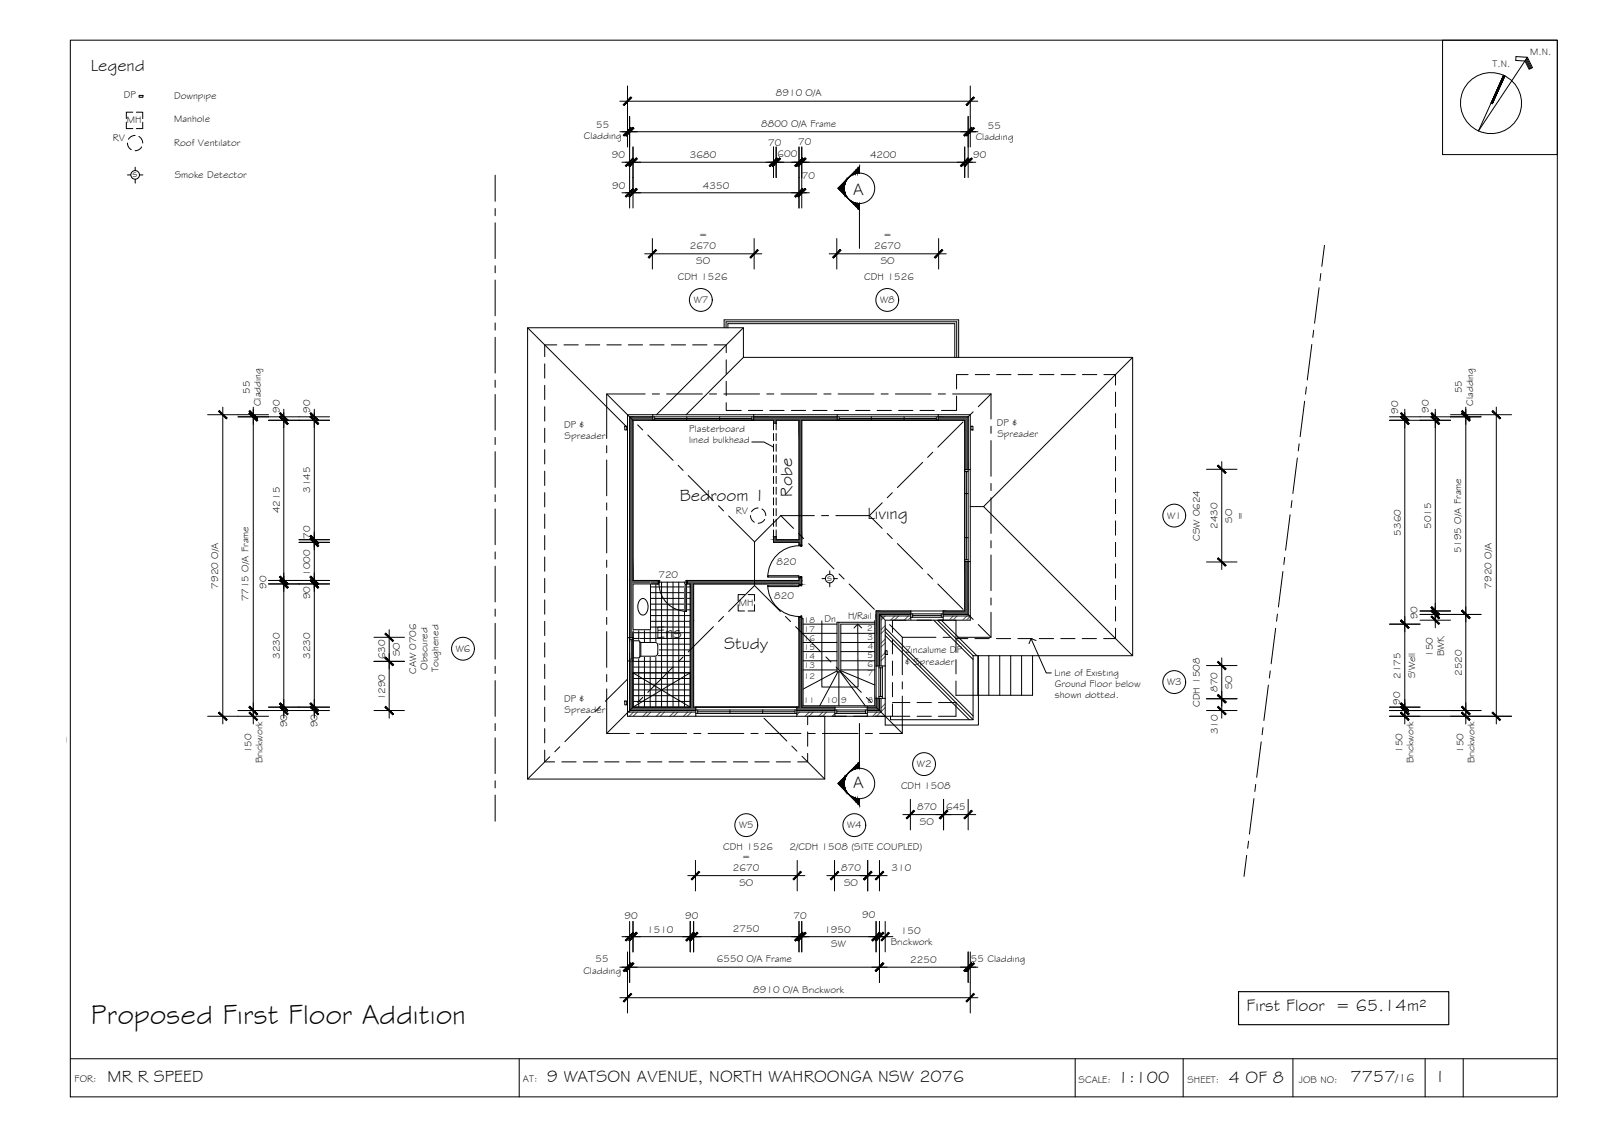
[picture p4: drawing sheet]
<svg xmlns="http://www.w3.org/2000/svg" width="420mm" height="297mm" viewBox="0 0 420 297" stroke-linecap="round" stroke-linejoin="round" font-family="sans-serif">
<!-- layer: HATCH -->
<g fill="#545454" stroke="#545454" stroke-width=".26">
<path d="M209.6 151.5l.7 .7v-.7zM209.6 151.5l.7 .7h-.7z"/>
<path d="M180.3 152.2l30 .9v-.9zM180.3 152.2l30 .9h-30z"/>
<path d="M209.6 153.1l.7 .1v-.1zM209.6 153.1l.7 .1h-.7z"/>
<path d="M181 153.1l.9 9.6v-9.6zM181 153.1l.9 9.6h-.9z"/>
<path d="M209.6 161.8l.7 23.6v-23.6zM209.6 161.8l.7 23.6h-.7z"/>
<path d="M209 185.4l10 .9v-.9zM209 185.4l10 .9h-10z"/>
<path d="M229.8 183.1l.9 2.3v-2.3zM229.8 183.1l.9 2.3h-.9z"/>
<path d="M227.5 185.4l3.2 .9v-.9zM227.5 185.4l3.2 .9h-3.2z"/>
<path d="M253 147.2l.9 13v-13zM253 147.2l.9 13h-.9z"/>
<path d="M247.4 160.2l6.5 .9v-.9zM247.4 160.2l6.5 .9h-6.5z"/>
<path d="M229.8 160.2l9.1 .9v-.9zM229.8 160.2l9.1 .9h-9.1z"/>
<path d="M229.8 161.1l.9 13.5v-13.5zM229.8 161.1l.9 13.5h-.9z"/>
<path d="M165.1 109.3l6.1 .9v-.9zM165.1 109.3l6.1 .9h-6.1z"/>
<path d="M165.1 110.2l.9 42v-42zM165.1 110.2l.9 42h-.9z"/>
<path d="M166 152.2l6.7 .9v-.9zM166 152.2l6.7 .9h-6.7z"/>
<path d="M165.1 152.2l.9 .9v-.9zM165.1 152.2l.9 .9h-.9z"/>
<path d="M165.1 153.1l.9 14.1v-14.1zM165.1 153.1l.9 14.1h-.9z"/>
<path d="M181 162.7l.9 22.7v-22.7zM181 162.7l.9 22.7h-.9z"/>
<path d="M165.1 173.3l.9 12.1v-12.1zM165.1 173.3l.9 12.1h-.9z"/>
<path d="M165.1 185.4l17.4 .9v-.9zM165.1 185.4l17.4 .9h-17.4z"/>
<path d="M246.1 109.3l7.8 .9v-.9zM246.1 109.3l7.8 .9h-7.8z"/>
<path d="M253 110.2l.9 12.9v-12.9zM253 110.2l.9 12.9h-.9z"/>
<path d="M197.7 109.3l21.9 .9v-.9zM197.7 109.3l21.9 .9h-21.9z"/>
<path d="M202.9 110.2l.7 .7v-.7zM202.9 110.2l.7 .7h-.7z"/>
<path d="M209.6 110.2l.7 31.3v-31.3zM209.6 110.2l.7 31.3h-.7z"/>
<path d="M202.9 140.7l.7 .8v-.8zM202.9 140.7l.7 .8h-.7z"/>
<path d="M203.6 141.5l6.7 .7v-.7zM203.6 141.5l6.7 .7h-4.4z"/>
<path d="M202.9 141.5l3 .7-2.3-.7zM202.9 141.5l3 .7h-3z"/>
<path d="M209.6 142.2l.7 .7v-.7zM209.6 142.2l.7 .7h-.7z"/>
</g>
<!-- layer: TILES -->
<g fill="none" stroke="#000" stroke-width=".26">
<path d="M166 153.9h15M166 155.4h15M166 156.9h15M166 158.4h15M166 159.9h15M167.5 153.1v32.3M169 153.1v32.3M170.5 153.1v32.3M172 152.6v32.8M173 152.6h7M173.5 152.6v32.8M175 152.6v32.8"/>
<path d="M176.5 152.6v32.8M178 152.6v32.8M179.5 152.6v32.8M166 161.4h15M166 162.9h15M166 164.4h15M166 165.9h15M166 167.4h15M166 168.9h15M166 170.4h15M166 171.9h15M166 173.4h15"/>
<path d="M166 174.9h15M166 176.4h15M166 177.9h15M166 179.4h15M166 180.9h15M166 182.4h15M166 183.9h15"/>
</g>
<!-- layer: EXISTING -->
<g fill="none" stroke="#000" stroke-width=".26">
<path d="M142.9 95.4v3.7M146 90.4h-3.1v3.1M147.9 90.4h3.8M153.6 90.4h3.7M159.2 90.4h3.7M164.8 90.4h3.7M170.4 90.4h3.8M176.1 90.4h3.7M181.7 90.4h3.7M187.3 90.4h3.2v2M189.9 85.9v-2h61.5v9.8M190.5 94.3v3.8"/>
<path d="M190.5 100v3.7M253.9 98.2h-3v3.8M255.8 98.2h3.7M261.4 98.2h3.8M267 98.2h3.8M272.7 98.2h3.7M278.3 98.2h3.7M283.9 98.2h3.8M289.5 98.2h3.1v2.7M142.9 101v3.8M142.9 106.6v3.8M142.9 112.3v3.7"/>
<path d="M142.9 117.9v3.7M190.5 105.6v2h3.9M196.3 107.6h3.7M201.9 107.6h3.8M207.5 107.6h3.8M213.2 107.6h3.7M218.8 107.6h3.7M224.4 107.6h3.8M230 107.6h3.8M235.7 107.6h3.7M241.3 107.6h3.7M250.9 103.8v3.8h-4"/>
<path d="M292.6 102.8v3.8M292.6 108.4v3.8M292.6 114.1v3.7M292.6 119.7v3.7M142.9 123.5v3.8M142.9 129.2v3.7M142.9 134.8v3.7M292.6 125.3v3.8M292.6 130.9v3.8M292.6 136.6v3.7M142.9 140.4v3.7M142.9 146v3.8"/>
<path d="M142.9 151.7v3.7M142.9 157.3v3.7M292.6 142.2v3.7M292.6 147.8v3.8M292.6 153.4v3.8M292.6 159.1v3.7M142.9 162.9v3.7M142.9 168.5v3.8M142.9 174.2v3.7M142.9 179.8v3.7M234.1 167.7v3.7M234.1 173.3v3.8"/>
<path d="M234.1 178.9v3.8M238.6 162.6h-4.5v3.2M240.5 162.6h3.8M246.1 162.6h4.6v4.8h3.1M250.7 167.4v3.6M250.7 172.9v3.8M255.7 167.4h3.7M256.5 171.9v10.4M259.3 171.9v10.4M261.3 167.4h3.8M262.2 171.9v10.4M265.1 171.9v10.4"/>
<path d="M267 167.4h3.7M267.9 171.9v10.4M270.8 171.9v10.4h-20.1v-3.8M272.6 167.4h3.7M278.2 167.4h3.7M283.8 167.4h3.8M292.6 164.7v2.7h-3.1M142.9 196.7v3h2.6M142.9 185.4v3.8M142.9 191v3.8M147.3 199.7h3.8M153 199.7h3.7"/>
<path d="M158.6 199.7h3.7M164.2 199.7h3.8M169.8 199.7h3.8M175.5 199.7h3.7M181.1 199.7h3.7M186.7 199.7h3.8M192.3 199.7h3.8M198 199.7h3.7M203.6 199.7h3.7M211.8 197.5v2.2h-2.6M211.8 191.9v3.7M216.4 187.8h-4.6v2.2"/>
<path d="M218.3 187.8h3.7M223.9 187.8h3.7M234.1 184.6v3.2h-4.6M234.1 187.8h4.5M234.1 184.2h4.5M240.5 187.8h3.8M240.5 184.2h3.8M246.1 184.2h4.6v3.6h-4.6"/>
</g>
<!-- layer: BORDER -->
<g fill="none" stroke="#000" stroke-width=".26">
<path d="M18.4 10.5h390v277.1h-390zM378.3 10.5h30.1v30h-30.1zM394.7 19.9l-3.3 7.3M400.1 15.7l1.1 2.3M400.3 15.5l1.2 2.4M400.4 15.3l1.3 2.5M400.6 15l1.3 2.7-.9 .5-1-2.2-2.5-.2 .1-1 3 .2-12.8 19.3 6.5-14.6M18.4 277.6h390M136.2 277.6v10M282 277.6v10M310.3 277.6v10M339.1 277.6v10"/>
<path d="M373.8 277.6v10M383.8 277.6v10"/>
<circle cx="391" cy="27" r="8"/>
</g>
<!-- layer: WINDOWS -->
<g fill="none" stroke="#000" stroke-width=".26">
<path d="M171.2 110.2h26.5zM171.2 108.7h26.5M171.2 109.3h26.5M171.7 109.3v.9M171.7 109.7h25.5M180.1 109.3v.9M188.8 109.3v.9M197.2 109.3v.9M219.6 110.2h26.5zM219.6 108.7h26.5M219.6 109.3h26.5M220.1 109.7h25.5"/>
<path d="M220.1 109.3v.9M228.5 109.3v.9M237.1 109.3v.9M245.6 109.3v.9M253 123.6h.9M253 123.1v24.1M253 129.4h.9M253.5 123.6v23.1M253.9 123.1v24.1M254.5 123.1v24.1M253 141h.9M253 146.7h.9"/>
<path d="M164.6 167.2v6.1M165.1 167.2v6.1M165.1 172.8h.9M165.1 167.7h.9M165.6 167.7v5.1M166 167.2v6.1M229.8 174.6v8.5M230.5 174.6v8.5M230.5 175.1h.9M231 175.1v7.5M231.4 174.6v8.5M232.2 174.6v8.5"/>
<path d="M238.9 160.2h8.5M238.9 162.6h8.5M238.9 160.9h8.5M238.9 161.8h8.5M239.4 160.9v.9M239.4 161.4h7.5M246.9 160.9v.9M182.5 185.4h26.5M182.5 187.8h26.5M182.5 186.1h26.5M182.5 187h26.5M183 186.6h25.5"/>
<path d="M183 186.1v.9M191.4 186.1v.9M200 186.1v.9M208.5 186.1v.9M219 185.4h8.5M219 187.8h8.5M219 186.1h8.5M219 187h8.5M219.5 186.1v.9M219.5 186.6h7.5M227 186.1v.9M230.5 182.6h.9"/>
<circle cx="183.8" cy="78.6" r="3"/>
<circle cx="232.7" cy="78.6" r="3"/>
<circle cx="308" cy="135.2" r="3"/>
<circle cx="121.4" cy="170.1" r="3"/>
<circle cx="308" cy="178.8" r="3"/>
<circle cx="195.7" cy="216.3" r="3"/>
<circle cx="224.1" cy="216.3" r="3"/>
<circle cx="242.4" cy="200.3" r="3"/>
</g>
<!-- layer: DIMENSION -->
<g fill="none" stroke="#000" stroke-width=".26">
<path d="M162.6 26.5h93.9M162.6 34.5h93.9M164.6 22.5v16M165.1 30.5v24M166 38.5v16M202.9 38.5v8M203.6 38.5v8M209.6 38.5v16M210.3 38.5v16M253 38.5v8M253.9 30.5v16M254.5 22.5v16"/>
<path d="M163.1 42.5h92.8M163.1 50.5h49.2M169.1 66.5h30.7M171.1 62.5v8M197.8 62.5v8M217.5 66.5h30.7M219.5 62.5v8M246.2 62.5v8M54.4 108.7h16M58.4 106.7v83.1M62.4 109.3h24M66.4 106.7v83.1"/>
<path d="M70.4 110.2h16M74.4 107.3v81M82.4 107.3v81M364.4 109.3h24M364.4 110.2h16M368.4 107.3v82.5M376.4 107.3v57.3M380.4 108.7h16M384.4 106.7v83.1M392.4 106.7v83.1M316.4 123h8M320.4 121v28.3"/>
<path d="M70.4 153.1h16M70.4 152.2h16M78.4 142.2h8M78.4 141.5h8M316.4 147.3h8M98.1 167.1h8M98.1 173.4h8M102.1 165.1v10.3M102.1 171.4v16.9M316.4 174.5h8M320.4 172.5v15.8M364.4 163.6h8"/>
<path d="M372.4 161.1h16M372.4 162.6h8M372.4 160.2h8M54.4 187.8h16M62.4 186.3h24M70.4 185.4h16M98.1 186.3h8M316.4 186.3h8M316.4 183.2h8M364.4 187.8h32M364.4 186.3h24M364.4 185.4h8"/>
<path d="M236.8 213.6h12.7M238.8 209.6v8M245.5 213.6h10.4M247.5 209.6v8M253.9 209.6v8M180.4 229.6h30.7M182.4 225.6v8M209.1 225.6v8M216.9 229.6h15.8M218.9 225.6v8M227.6 225.6v8M230.7 225.6v8"/>
<path d="M162.6 253.6h93.9M163.1 245.6h71.1M164.6 249.6v16M165.1 241.6v16M166 241.6v8M181 241.6v8M181.9 241.6v8M209.6 241.6v8M210.3 241.6v8M229.8 241.6v8M230.7 241.6v16M232.2 241.6v8"/>
<path d="M253.9 249.6v8M254.5 249.6v16M162.6 261.6h93.9"/>
</g>
<!-- layer: 0 -->
<g fill="#000" stroke="#000" stroke-width=".26">
<path d="M163.5 35.4l.2 .2 1.8-2.2zM165.5 33.4l.2 .2-2 2z"/>
<path d="M165.5 25.4l-1.8 2.2 2-2zM163.5 27.4l2-2-1.8 2.2z"/>
<path d="M166 33.4l-1.8 2.2 2-2zM164 35.4l2-2-1.8 2.2z"/>
<path d="M166 33.4l-1.8 2.2 2-2zM164 35.4l2-2-1.8 2.2z"/>
<path d="M252.8 35.4l.2 .2 1.8-2.2zM254.8 33.4l.2 .2-2 2z"/>
<path d="M252.8 35.4l.2 .2 1.8-2.2zM254.8 33.4l.2 .2-2 2z"/>
<path d="M253.4 27.4l.2 .2 1.8-2.2zM255.4 25.4l.2 .2-2 2z"/>
<path d="M255.4 33.4l-1.8 2.2 2-2zM253.4 35.4l2-2-1.8 2.2z"/>
<path d="M164 43.4l.2 .2 1.8-2.2zM166 41.4l.2 .2-2 2z"/>
<path d="M164 51.4l.2 .2 1.8-2.2zM166 49.4l.2 .2-2 2z"/>
<path d="M166.9 41.4l-1.8 2.2 2-2zM164.9 43.4l2-2-1.8 2.2z"/>
<path d="M166.9 49.4l-1.8 2.2 2-2zM166.9 49.4l-1.8 2.2-.2-.2z"/>
<path d="M166.9 41.4l-1.8 2.2 2-2zM164.9 43.4l2-2-1.8 2.2z"/>
<path d="M166.9 49.4l-1.8 2.2 2-2zM166.9 49.4l-1.8 2.2-.2-.2z"/>
<path d="M201.8 43.4l.2 .2 1.8-2.2zM203.8 41.4l.2 .2-2 2z"/>
<path d="M201.8 43.4l.2 .2 1.8-2.2zM203.8 41.4l.2 .2-2 2z"/>
<path d="M204.5 41.4l-1.8 2.2 2-2zM204.5 41.4l-1.8 2.2-.2-.2z"/>
<path d="M204.5 41.4l-1.8 2.2 2-2zM204.5 41.4l-1.8 2.2-.2-.2z"/>
<path d="M208.5 43.4l.2 .2 1.8-2.2zM210.5 41.4l.2 .2-2 2z"/>
<path d="M208.5 51.4l.2 .2 1.8-2.2zM210.5 49.4l.2 .2-2 2z"/>
<path d="M208.5 51.4l.2 .2 1.8-2.2zM210.5 49.4l.2 .2-2 2z"/>
<path d="M208.5 43.4l.2 .2 1.8-2.2zM210.5 41.4l.2 .2-2 2z"/>
<path d="M211.2 41.4l-1.8 2.2 2-2zM209.2 43.4l2-2-1.8 2.2z"/>
<path d="M211.2 41.4l-1.8 2.2 2-2zM209.2 43.4l2-2-1.8 2.2z"/>
<path d="M211.2 49.4l-1.8 2.2 2-2zM209.2 51.4l2-2-1.8 2.2z"/>
<path d="M251.9 43.4l.2 .2 1.8-2.2zM253.9 41.4l.2 .2-2 2z"/>
<path d="M251.9 43.4l.2 .2 1.8-2.2zM253.9 41.4l.2 .2-2 2z"/>
<path d="M254.8 41.4l-1.8 2.2 2-2zM252.8 43.4l2-2-1.8 2.2z"/>
<path d="M172 65.4l-1.8 2.2 2-1.9zM172 65.4l-1.8 2.2-.2-.2z"/>
<path d="M196.7 67.4l.2 .2 1.8-2.2zM198.7 65.4l.2 .3-2 1.9z"/>
<path d="M220.4 65.4l-1.8 2.2 2-1.9zM220.4 65.4l-1.8 2.2-.2-.2z"/>
<path d="M245.1 67.4l.2 .2 1.8-2.2zM247.1 65.4l.2 .3-2 1.9z"/>
<path d="M57.3 107.8l2 2 .2-.2zM57.3 107.8l.2-.2 2 2z"/>
<path d="M65.3 107.8l2.2 1.8-2-2zM65.3 107.8l2.2 1.8-.2 .2z"/>
<path d="M65.3 108.4l2 2 .2-.2zM65.3 108.4l.2-.2 2 2z"/>
<path d="M65.3 108.4l2 2 .2-.2zM65.3 108.4l.2-.2 2 2z"/>
<path d="M73.3 108.4l2.3 1.8-2.1-2zM73.3 108.4l2.3 1.8-.3 .2z"/>
<path d="M73.3 109.3l2 2 .3-.2zM73.3 109.3l.2-.2 2.1 2z"/>
<path d="M73.3 109.3l2 2 .3-.2zM73.3 109.3l.2-.2 2.1 2z"/>
<path d="M81.5 108.2l-.2 .2 2.3 1.8zM81.3 108.4l2.3 1.8-.3 .2z"/>
<path d="M81.3 109.3l2 2 .3-.2zM81.5 109.1l2.1 2-2.3-1.8z"/>
<path d="M81.3 109.3l2 2 .3-.2zM81.5 109.1l2.1 2-2.3-1.8z"/>
<path d="M367.3 108.4l2.2 1.8-2-2zM367.3 108.4l2.2 1.8-.2 .2z"/>
<path d="M367.3 109.3l2 2 .2-.2zM367.3 109.3l.2-.2 2 2z"/>
<path d="M367.3 109.3l2 2 .2-.2zM367.3 109.3l.2-.2 2 2z"/>
<path d="M375.5 108.2l-.2 .2 2.2 1.8zM375.3 108.4l2.2 1.8-.2 .2z"/>
<path d="M375.3 109.3l2 2 .2-.2zM375.3 109.3l.2-.2 2 2z"/>
<path d="M375.3 109.3l2 2 .2-.2zM375.3 109.3l.2-.2 2 2z"/>
<path d="M383.5 107.6l-.2 .2 2.2 1.8zM383.3 107.8l2.2 1.8-.2 .2z"/>
<path d="M383.3 108.4l2 2 .2-.2zM383.5 108.2l2 2-2.2-1.8z"/>
<path d="M383.3 108.4l2 2 .2-.2zM383.5 108.2l2 2-2.2-1.8z"/>
<path d="M391.3 107.8l2 2 .2-.2zM391.5 107.6l2 2-2.2-1.8z"/>
<path d="M319.3 122.1l2 2 .2-.2zM319.5 121.9l2 2-2.2-1.8z"/>
<path d="M73.5 151.1l-.2 .2 2.3 1.8zM73.3 151.3l2.3 1.8-.3 .2z"/>
<path d="M73.5 151.1l-.2 .2 2.3 1.8zM73.3 151.3l2.3 1.8-.3 .2z"/>
<path d="M73.3 152.2l2 2 .3-.2zM73.3 152.2l.2-.2 2.1 2z"/>
<path d="M73.3 152.2l2 2 .3-.2zM73.3 152.2l.2-.2 2.1 2z"/>
<path d="M81.5 151.1l-.2 .2 2.3 1.8zM81.3 151.3l2.3 1.8-.3 .2z"/>
<path d="M81.5 151.1l-.2 .2 2.3 1.8zM81.3 151.3l2.3 1.8-.3 .2z"/>
<path d="M81.5 140.4l-.2 .2 2.3 1.8zM81.3 140.6l2.3 1.8-.3 .2z"/>
<path d="M81.5 140.4l-.2 .2 2.3 1.8zM81.3 140.6l2.3 1.8-.3 .2z"/>
<path d="M81.3 152.2l2 2 .3-.2zM81.5 152l2.1 2-2.3-1.8z"/>
<path d="M81.3 152.2l2 2 .3-.2zM81.5 152l2.1 2-2.3-1.8z"/>
<path d="M81.3 141.3l2 2 .3-.2zM81.5 141.1l2.1 2-2.3-1.8z"/>
<path d="M81.3 141.3l2 2 .3-.2zM81.5 141.1l2.1 2-2.3-1.8z"/>
<path d="M319.5 146.2l-.2 .2 2.2 1.8zM319.3 146.4l2.2 1.8-.2 .2z"/>
<path d="M375.5 160l-.2 .2 2.2 1.8zM375.3 160.2l2.2 1.8-.2 .2z"/>
<path d="M375.5 159.1l-.2 .2 2.2 1.8zM375.3 159.3l2.2 1.8-.2 .2z"/>
<path d="M375.5 159.1l-.2 .2 2.2 1.8zM375.3 159.3l2.2 1.8-.2 .2z"/>
<path d="M383.5 160l-.2 .2 2.2 1.8zM383.3 160.2l2.2 1.8-.2 .2z"/>
<path d="M101.2 166l-.2 .2 2.2 1.8zM101 166.2l2.2 1.8-.2 .2z"/>
<path d="M101 172.5l2 2 .2-.2zM101 172.5l.2-.2 2 2z"/>
<path d="M101 172.5l2 2 .2-.2zM101 172.5l.2-.2 2 2z"/>
<path d="M319.3 173.6l2 2 .2-.2zM319.3 173.6l.2-.2 2 2z"/>
<path d="M367.5 162.5l-.2 .2 2.2 1.8zM367.3 162.7l2.2 1.8-.2 .2z"/>
<path d="M367.3 162.7l2 2 .2-.2zM367.3 162.7l.2-.2 2 2z"/>
<path d="M375.3 161.7l2 2 .2-.2zM375.3 161.7l.2-.2 2 2z"/>
<path d="M375.3 160.2l2 2 .2-.2zM375.3 160.2l.2-.2 2 2z"/>
<path d="M383.3 160.2l2 2 .2-.2zM383.3 160.2l.2-.2 2 2z"/>
<path d="M57.5 186.7l-.2 .2 2.2 1.8zM57.3 186.9l2.2 1.8-.2 .2z"/>
<path d="M65.3 185.4l2.2 1.8-2-2zM65.3 185.4l2.2 1.8-.2 .2z"/>
<path d="M65.3 185.4l2.2 1.8-2-2zM65.3 185.4l2.2 1.8-.2 .2z"/>
<path d="M65.3 186.9l2 2 .2-.2zM65.3 186.9l.2-.2 2 2z"/>
<path d="M73.3 184.5l2.3 1.8-2.1-2zM73.3 184.5l2.3 1.8-.3 .2z"/>
<path d="M73.3 184.5l2.3 1.8-2.1-2zM73.3 184.5l2.3 1.8-.3 .2z"/>
<path d="M73.3 185.4l2 2 .3-.2zM73.3 185.4l.2-.2 2.1 2z"/>
<path d="M81.5 184.3l-.2 .2 2.3 1.8zM81.3 184.5l2.3 1.8-.3 .2z"/>
<path d="M81.5 184.3l-.2 .2 2.3 1.8zM81.3 184.5l2.3 1.8-.3 .2z"/>
<path d="M81.3 185.4l2 2 .3-.2zM81.5 185.2l2.1 2-2.3-1.8z"/>
<path d="M101.2 185.2l-.2 .2 2.2 1.8zM101 185.4l2.2 1.8-.2 .2z"/>
<path d="M319.5 182.1l-.2 .2 2.2 1.8zM319.3 182.3l2.2 1.8-.2 .2z"/>
<path d="M319.5 185.2l-.2 .2 2.2 1.8zM319.3 185.4l2.2 1.8-.2 .2z"/>
<path d="M319.3 182.3l2 2 .2-.2zM319.3 182.3l.2-.2 2 2z"/>
<path d="M367.3 184.5l2.2 1.8-2-2zM367.3 184.5l2.2 1.8-.2 .2z"/>
<path d="M367.3 184.5l2.2 1.8-2-2zM367.3 184.5l2.2 1.8-.2 .2z"/>
<path d="M367.5 185.2l-.2 .2 2.2 1.8zM367.3 185.4l2.2 1.8-.2 .2z"/>
<path d="M367.3 185.4l2 2 .2-.2zM367.3 185.4l.2-.2 2 2z"/>
<path d="M367.3 186.9l2 2 .2-.2zM367.3 186.9l.2-.2 2 2z"/>
<path d="M383.5 185.2l-.2 .2 2.2 1.8zM383.3 185.4l2.2 1.8-.2 .2z"/>
<path d="M383.5 185.2l-.2 .2 2.2 1.8zM383.3 185.4l2.2 1.8-.2 .2z"/>
<path d="M383.3 186.9l2 2 .2-.2zM383.5 186.7l2 2-2.2-1.8z"/>
<path d="M391.5 186.7l-.2 .2 2.2 1.8zM391.3 186.9l2.2 1.8-.2 .2z"/>
<path d="M239.7 212.4l-1.8 2.3 2-2zM239.7 212.4l-1.8 2.3-.2-.2z"/>
<path d="M248.4 212.4l-2 2.1 .2 .2zM248.4 212.4l.2 .3-2 2z"/>
<path d="M248.4 212.4l-2 2.1 .2 .2zM248.4 212.4l.2 .3-2 2z"/>
<path d="M254.8 212.4l-1.8 2.3 2-2zM254.8 212.4l-1.8 2.3-.2-.2z"/>
<path d="M183.3 228.4l-1.8 2.3 2-2zM183.3 228.4l-1.8 2.3-.2-.2z"/>
<path d="M210 228.4l-2 2.1 .2 .2zM210 228.4l.2 .3-2 2z"/>
<path d="M219.8 228.4l-1.8 2.3 2-2zM219.8 228.4l-1.8 2.3-.2-.2z"/>
<path d="M228.5 228.4l-2 2.1 .2 .2zM228.5 228.4l.2 .3-2 2z"/>
<path d="M228.5 228.4l-1.8 2.3 2-2zM228.5 228.4l-1.8 2.3-.2-.2z"/>
<path d="M229.6 230.5l.2 .2 1.8-2.3zM231.6 228.4l.2 .3-2 2z"/>
<path d="M163.5 254.5l.2 .2 1.8-2.3zM165.5 252.4l.2 .3-2 2z"/>
<path d="M164 246.5l.2 .2 1.8-2.3zM166 244.4l.2 .3-2 2z"/>
<path d="M166 252.4l-1.8 2.3 2-2zM166 252.4l-1.8 2.3-.2-.2z"/>
<path d="M166 252.4l-1.8 2.3 2-2zM166 252.4l-1.8 2.3-.2-.2z"/>
<path d="M166.9 244.4l-1.8 2.3 2-2zM166.9 244.4l-1.8 2.3-.2-.2z"/>
<path d="M166.9 244.4l-1.8 2.3 2-2zM166.9 244.4l-1.8 2.3-.2-.2z"/>
<path d="M181.9 244.4l-2 2.1 .2 .2zM181.9 244.4l.2 .3-2 2z"/>
<path d="M181.9 244.4l-2 2.1 .2 .2zM181.9 244.4l.2 .3-2 2z"/>
<path d="M182.8 244.4l-1.8 2.3 2-2zM182.8 244.4l-1.8 2.3-.2-.2z"/>
<path d="M182.8 244.4l-1.8 2.3 2-2zM182.8 244.4l-1.8 2.3-.2-.2z"/>
<path d="M208.5 246.5l.2 .2 1.8-2.3zM210.5 244.4l.2 .3-2 2z"/>
<path d="M208.5 246.5l.2 .2 1.8-2.3zM210.5 244.4l.2 .3-2 2z"/>
<path d="M211.2 244.4l-1.8 2.3 2-2zM211.2 244.4l-1.8 2.3-.2-.2z"/>
<path d="M211.2 244.4l-1.8 2.3 2-2zM211.2 244.4l-1.8 2.3-.2-.2z"/>
<path d="M230.7 244.4l-2 2.1 .2 .2zM230.7 244.4l.2 .3-2 2z"/>
<path d="M230.7 244.4l-2 2.1 .2 .2zM230.7 244.4l.2 .3-2 2z"/>
<path d="M229.6 246.5l.2 .2 1.8-2.3zM231.6 244.4l.2 .3-2 2z"/>
<path d="M231.6 252.4l-2 2.1 .2 .2zM231.6 252.4l.2 .3-2 2z"/>
<path d="M231.6 244.4l-1.8 2.3 2-2zM231.6 244.4l-1.8 2.3-.2-.2z"/>
<path d="M231.6 252.4l-1.8 2.3 2-2zM231.6 252.4l-1.8 2.3-.2-.2z"/>
<path d="M233.1 244.4l-1.8 2.3 2-2zM233.1 244.4l-1.8 2.3-.2-.2z"/>
<path d="M252.8 254.5l.2 .2 1.8-2.3zM254.8 252.4l.2 .3-2 2z"/>
<path d="M252.8 254.5l.2 .2 1.8-2.3zM254.8 252.4l.2 .3-2 2z"/>
<path d="M255.4 252.4l-1.8 2.3 2-2zM255.4 252.4l-1.8 2.3-.2-.2z"/>
<path d="M165.5 260.4l-1.8 2.3 2-2zM163.5 262.5l2-2.1-1.8 2.3z"/>
<path d="M253.4 262.5l.2 .2 1.8-2.3zM255.4 260.4l.2 .3-2 2z"/>
</g>
<!-- layer: SERVICES -->
<g fill="none" stroke="#000" stroke-width=".26">
<path d="M33.1 32v1.7h1.7M33.4 37.5l.2 .8 .8 .9M34.8 29.4h-1.7v1.7M35.4 35.5l-1.1 .4-.6 .6M35.8 29.4h1.6v1.7M36.4 35.8l.9 .9 .1 .8M36.5 25h1v.5h-1zM37.2 38.5l-.6 .6-1.2 .4M37.4 32v1.7h-1.6M33.4 45.9h.9M35.5 43.8v.9M35.5 47v1"/>
<path d="M36.6 45.9h.9M163.9 111.7h.5v1h-.5zM254.7 111.7h.5v1h-.5zM196.8 135.2l.4 1.1 .6 .6M198.8 133.2l-1.1 .4-.6 .6M199.8 133.4l.7 .6 .3 1.2M200.6 136.2l-.6 .6-1.2 .4M193.6 158.5v1.7h1.7M195.3 155.9h-1.7v1.7M196.2 155.9h1.7v1.7M197.9 158.5v1.7h-1.7M215.6 151.7h.9"/>
<path d="M217.6 149.7v.9M217.6 152.8v1.1M218.7 151.7h.9M232.2 170.6h.5v1h-.5zM163.9 183.8h.5v1h-.5z"/>
<circle cx="35.5" cy="45.9" r="1.13"/>
<circle cx="217.6" cy="151.7" r="1.13"/>
</g>
<!-- layer: 0 -->
<path d="M215.5 162.8v17.3h9.6l-.1-16.5M226 164.6l-1-1-1 1M270.4 167.4l4 9h1.3M271.7 167.9l-1.3-.5-.5 1.3" fill="none" stroke="#000" stroke-width=".26"/>
<!-- layer: INSULCLAD -->
<g fill="none" stroke="#000" stroke-width=".26">
<path d="M171.2 108.7h-6.6v59.5M197.7 108.7h21.9M246.1 108.7h8.4v14.4M254.5 147.2v15.4h-8.3M164.6 173.3v14.5h17.9M237.7 162.6h-5.5v12M238.9 161.5h-7.8v13.1M247.4 161.5h7.1M164.6 186.7h17.9M209 187.8h10M209 186.7h10M231.1 183.1v3.6h-3.6"/>
<path d="M232.2 183.1v4.7h-4.7"/>
</g>
<!-- layer: HATCH -->
<g fill="none" stroke="#545454" stroke-width=".26">
<path d="M231.1 161.5v.1M232.1 161.5l-1 1.1M232.2 164l-1.1 1.1M232.2 167.5l-1.1 1.1M232.2 171.1l-1.1 1.1M232.2 165l-1.1 1.1M232.2 168.5l-1.1 1.1M232.2 172.1l-1.1 1.1M234.7 161.5l-1.1 1.1M235.7 161.5l-1.1 1.1M238.2 161.5l-1.1 1.1M238.9 161.9l-.8 .7"/>
<path d="M247.5 161.5l-.1 .1M250 161.5l-1.1 1.1M251 161.5l-1.1 1.1M253.6 161.5l-1.1 1.1M254.5 161.6l-1 1M166.1 186.7l-1.1 1.1M167.2 186.7l-1.1 1.1M169.7 186.7l-1.1 1.1M170.7 186.7l-1.1 1.1M173.2 186.7l-1.1 1.1M174.3 186.7l-1.1 1.1M176.8 186.7l-1.1 1.1"/>
<path d="M177.8 186.7l-1.1 1.1M180.3 186.7l-1.1 1.1M181.3 186.7l-1.1 1.1M209.7 186.7l-.7 .7M212.2 186.7l-1.1 1.1M213.3 186.7l-1.1 1.1M215.8 186.7l-1.1 1.1M216.8 186.7l-1.1 1.1M219 187.1l-.8 .7M230 186.7l-1.1 1.1M231 186.7l-1.1 1.1M232.2 184.5l-1.1 1.1"/>
<path d="M232.2 185.5l-1.1 1.1"/>
</g>
<!-- layer: NEWWORK -->
<g fill="none" stroke="#000" stroke-width=".26">
<path d="M190.4 85.9v-1.5h60.5v9.3M190.9 85.9v-1h59.5v8.8M171.2 108.7v1.5h-5.2v42h6.7v.9h-6.7v15.1M171.2 109.3h-6.1v58.9M197.7 108.7v1.5h5.2v.7h.7v-.7h6v31.3h-6v-.8h-.7v1.5h6.7v.7h.7v-32.7h9.3v-1.5M197.7 109.3h21.9M246.1 108.7v1.5h6.9v12.9h1.5M246.1 109.3h7.8v13.8M253.9 147.2v14.3M254.5 147.2h-1.5v13h-5.6v2.4M164.6 173.3h1.4v12.1h15v-32.3h-.7v-.9h29.3v-.7h.7v1.7h-.7v-.1h-27.7v32.3h.6v2.4M164.6 167.2h1.4"/>
<path d="M165.1 171.1v15.6M232.2 165.6l23 23.1M232.2 166.6l22 22.1M232.2 164.6l23 23.1M238.9 162.6v-2.4h-9.1v14.4h2.4M238.9 161.1h-8.2v13.5M244.9 162.6l10.3 10.3M245.9 162.6l9.3 9.3v16.8h-18.5M246.9 162.6l9.3 9.3M247.4 161.1h6.5M256.6 171.9v18.2h-19.9M165.1 186.3h17.4"/>
<path d="M209 187.8v-2.4h.6v-23.6h.7v23.6h8.7v2.4M209 186.3h10M230.7 183.1v3.2h-3.2M232.2 183.1h-2.4v2.3h-2.3v2.4"/>
</g>
<!-- layer: STAIRS -->
<g fill="none" stroke="#000" stroke-width=".26">
<path d="M210.3 162.2h.3v22.8h18.8v-22.3M210.6 175.6h8.9M210.6 173.2h8.9M210.6 170.8h8.9M210.6 168.4h8.9M210.6 166h8.9M210.6 163.6h8.9M219.5 175.9l-8.9 4.8M219.8 176.1l-4.8 8.9M220 163.1v12.5M220 176.1v8.9M220.4 176.1l6.5 8.9"/>
<path d="M220.5 175.6h8.9M220.5 173.2h8.9M220.5 170.8h8.9M220.5 168.4h8.9M220.5 166h8.9M220.5 175.8l8.9 3.8M229.4 163.1h-9.9v13h1v-12.5h8.9"/>
</g>
<!-- layer: MASK -->
<g fill="#fff" stroke="#fff" stroke-width=".26">
<path d="M201.4 151.3h8.2v-.4zM201.4 150.9h8.2l-8.2 .4z"/>
<path d="M166 153.1v12l4.6-12zM170.6 153.1v12h-4.6z"/>
<path d="M172.5 169.2v2.2zM172.5 169.1v2.3z"/>
<path d="M172.5 169.1v2.3zM172.5 169v2.4z"/>
<path d="M172.5 169v2.5zM172.5 168.9v2.6z"/>
<path d="M172.5 168.9v2.7zM172.5 168.9v2.7z"/>
<path d="M172.5 168.9l-.1 2.8zM172.4 168.8v2.9z"/>
<path d="M172.4 168.8v2.9zM172.4 168.8v2.9z"/>
<path d="M172.4 168.8l-.1 3zM172.3 168.7v3.1z"/>
<path d="M172.3 168.7v3.1zM172.3 168.6v3.2z"/>
<path d="M172.3 168.6l-.1 3.3zM172.2 168.6v3.3z"/>
<path d="M172.2 168.6v3.3zM172.2 168.6v3.3z"/>
<path d="M172.2 168.6l-.1 3.3zM172.1 168.5v3.4z"/>
<path d="M172.1 168.5l-.1 3.5zM172 168.5v3.5z"/>
<path d="M172 168.5v3.5zM172 168.5v3.5z"/>
<path d="M172 168.5l-.1 3.5zM171.9 168.5v3.5z"/>
<path d="M171.9 168.5v3.5zM171.9 168.5v3.5z"/>
<path d="M171.9 168.5l-.1 3.5zM171.8 168.4v3.6z"/>
<path d="M167.8 172h4v-3.6zM167.8 168.4h4l-4 3.6z"/>
<path d="M167.8 168.2v4.1zM167.8 168.2v4.1z"/>
<path d="M167.8 168.2v4.1zM167.8 168.1v4.2z"/>
<path d="M167.8 168.1v4.3zM167.8 168.1v4.3z"/>
<path d="M167.8 168.1v4.3zM167.8 168.1v4.3z"/>
<path d="M167.8 168.1l-.1 4.3zM167.7 168v4.4z"/>
<path d="M167.7 168v4.5zM167.7 168v4.5z"/>
<path d="M167.7 168l-.1 4.5zM167.6 168v4.5z"/>
<path d="M167.6 168v4.5zM167.6 168v4.5z"/>
<path d="M167.6 168l-1.6 4.5h1.6zM166 168h1.6l-1.6 4.5z"/>
<path d="M201.4 153.8h8.2v-.4zM201.4 153.4h8.2l-8.2 .4z"/>
<path d="M179.7 153.1l.4 7.2v-7.2zM179.7 153.1l.4 7.2h-.4z"/>
</g>
<path d="M166 153.1h4.6v12h-4.6zM179.7 153.1h.4v7.2h-.4zM201.4 150.9h8.2v.4h-8.2zM201.4 153.4h8.2v.4h-8.2zM167.6 168l.2 .1v.3h4a.75 .75 0 0 1 .7 .8v2.1a.75 .75 0 0 1-.7 .7h-4l-.2 .5M167.6 168h-1.6v4.5h1.6" fill="none" stroke="#fff" stroke-width=".26"/>
<!-- layer: DOORS -->
<path d="M172.7 152.2h.3l-.1 .9h-.2zM179.7 153.1h.4v7.2h-.4zM179.9 152.2h.4v.9h-.2zM201.4 150.9h8.2v.4h-8.2zM201.4 153.4h8.2v.4h-8.2zM209.6 151.3l.7-.2v.4h-.7zM209.6 142.9h.7v.3l-.7-.1zM209.6 153.2h.7v.4l-.7-.2zM209.6 161.6l.7-.1v.3h-.7z" fill="none" stroke="#000" stroke-width=".26"/>
<!-- layer: 0.13 -->
<g fill="none" stroke="#000" stroke-width=".26">
<path d="M202.9 110.9v1.8M202.9 113.6v1.9M202.9 116.5v1.8M202.9 119.3v1.9M203.6 110.9v1.8M203.6 113.6v1.9M203.6 116.5v1.8M203.6 119.3v1.9M202.9 122.1v1.8M202.9 124.9v1.9M202.9 127.7v1.9M202.9 130.5v1.9"/>
<path d="M202.9 133.3v1.9M202.9 136.1v1.9M202.9 139v1.7M203.6 122.1v1.8M203.6 124.9v1.9M203.6 127.7v1.9M203.6 130.5v1.9M203.6 133.3v1.9M203.6 136.1v1.9M203.6 139v1.7M172.9 153.1a7.2 7.2 0 0 0 7.2 7.2M201.4 153.4a8.2 8.2 0 0 0 8.2 8.2"/>
<path d="M209.6 143.1a8.2 8.2 0 0 0-8.2 8.2"/>
</g>
<!-- layer: WETAREA FIXTURES -->
<path d="M166 153.1h4.6v12h-4.6zM167.9 157.3a1.16 1.16 0 0 1 1.3-.3 1.16 1.16 0 0 1 .6 1.2 2.41 2.41 0 0 1-1.1 3 2.03 2.03 0 0 1-1.4-2.6zM166 176.4h15v9h-15zM166 176.4l15 9M167.6 168l.2 .2v4l-.2 .3M167.6 168h-1.6v4.5h1.6M167.8 168.4h4a.75 .75 0 0 1 .7 .8v2.1a.75 .75 0 0 1-.7 .7h-4M168.1 168.4v3.6M181 176.4l-15 9" fill="none" stroke="#000" stroke-width=".26"/>
<!-- layer: ROOFPLAN NEW -->
<g fill="none" stroke="#000" stroke-width=".26">
<path d="M159.1 116.8v1.9M159.1 103.3l6.8 6.8M167.2 111.4l1.4 1.3M169.2 103.3h-10.1v11.7M169.9 114l6.6 6.7M171.1 103.3h1.9M174.8 103.3h9.4M186.1 103.3h1.8M189.8 103.3h9.4M201.1 103.3h1.9M204.8 103.3h9.4M216.1 103.3h1.9"/>
<path d="M219.8 103.3h9.4M231.1 103.3h1.8M234.8 103.3h9.4M244.6 118.6l-1.3 1.3M246.1 103.3h1.9M249.8 103.3h10.1M252.6 110.6l-6.6 6.6M255.2 108l-1.3 1.3M259.9 103.3v6.6M259.9 111.7v1.9M259.9 115.5v9.4M259.9 103.3l-3.3 3.3"/>
<path d="M159.1 120.6v9.4M159.1 131.8v1.9M159.1 135.6v9.4M177.8 122l1.4 1.3M180.5 124.7l6.6 6.6M188.5 132.6l1.3 1.3M191.1 135.3l6.8 6.8M204.8 135.2l-6.9 6.9v11.4M204.8 135.2l3.3 3.3M204.8 135.2h8.8M209.5 139.9l1.3 1.3M215.5 135.2h1.8"/>
<path d="M228 135.2l3.4 3.3M231.4 131.8l-3.4 3.4h-8.8M232.7 139.9l1.3 1.3M234 129.2l-1.3 1.3M242 121.2l-6.6 6.6M259.9 126.7v1.9M259.9 130.5v9.4M159.1 146.8v1.9M159.1 150.6v9.4M197.9 153.5l-6.8 6.8M197.9 153.5l6.8 6.8M212.1 142.5l6.6 6.7"/>
<path d="M220.1 150.5l1.3 1.3M222.7 153.1l6.6 6.7M235.4 142.5l6.6 6.7M243.3 150.5l1.3 1.3M246 153.1l6.6 6.7M259.9 141.7v1.9M259.9 145.5v9.4M259.9 156.8v1.8M159.1 161.9v1.8M159.1 165.6v9.4M159.1 176.8v1.9M176.5 174.9l-6.6 6.6"/>
<path d="M179.2 172.2l-1.4 1.4M187.1 164.3l-6.6 6.6M189.8 161.6l-1.3 1.4M206 161.6l1.3 1.4M208.7 164.3l6.6 6.6M216.6 172.2l1.3 1.4M219.3 174.9l6.6 6.6M230.7 161.1l1.3 1.3M233.3 163.7l3.4 3.4M236.7 178.7v1.9M245.5 167.1h-8.8v9.8M247.3 167.1h1.9"/>
<path d="M253.9 161.1l1.3 1.3M256.6 163.7l3.3 3.4M259.9 160.5v6.6h-8.8M159.1 180.6v11.7h6M165.9 185.5l-6.8 6.8M166.9 192.3h1.9M168.6 182.9l-1.4 1.3M170.7 192.3h9.4M182 192.3h1.8M185.7 192.3h9.4M196.9 192.3h1.9M200.7 192.3h9.4"/>
<path d="M211.9 192.3h1.9M215.7 192.3h9.4M227 192.3h1.8M227.2 182.9l1.3 1.3M229.9 185.5l6.8 6.8M232.2 187.8v2.3h4.5M233.6 187.8v.9h3.1M236.7 182.5v9.8h-6"/>
</g>
<!-- layer: TEXT -->
<path d="M197.2 115.9h3.1l2.6 1.3" fill="none" stroke="#000" stroke-width=".26"/>
<!-- layer: ROOFPLAN EXIST. -->
<g fill="none" stroke="#000" stroke-width=".26">
<path d="M138.4 85.9l26.2 26.2M195 85.9l-22.8 22.8M195 93.7l-15.1 15M297.1 93.7l-39.1 39.1 39.1 39.1M254.5 132.8h3.5M164.6 178l-5.8 5.8M255.2 171.9h41.9v-78.2h-102.1v-7.8h-56.6v118.4h77.9v-16.5M144.2 198.4l-5.8 5.9M146.8 195.8l-1.3 1.3M154.8 187.8l-6.6 6.7M157.4 185.2l-1.3 1.3M200.4 188.3l6 6"/>
<path d="M207.7 195.6l1.3 1.3M210.3 198.3l6 6"/>
</g>
<!-- layer: SECTION POINT -->
<g fill="#000" stroke="#000" stroke-width=".26">
<path d="M219.8 49.4l1.6-1.7v3.3zM221.9 47.2l.3-.3-.3 .6zM222.2 51.8l.4 .4zM222.6 52.2l.4 .4zM222.6 46.5l.4-.3zM219.8 205.4l1.6-1.6v3.3zM221.9 207.3l.3 .6zM222.2 203l.4-.4zM223 202.2l-.4 .4zM222.6 208.3l.4 .4z"/>
<path d="M221.4 47.7v1.4zM221.5 47.6l-.1 1.5z"/>
<path d="M221.4 49.7v1.3zM221.5 50.2v.9z"/>
<path d="M221.7 47.5l-.2 1zM221.7 47.5l-.2 1z"/>
<path d="M221.5 50.2v.9l.2-.3zM221.7 50.8v.5l-.2-.2z"/>
<path d="M221.7 47.5v.5l.2-.8zM221.9 47.2l-.2 .8z"/>
<path d="M221.7 50.8v.5h.2zM221.7 51.3h.2v.2z"/>
<path d="M222.2 46.9l-.3 .6zM222.2 46.9l.4-.4z"/>
<path d="M221.9 51.3v.2l.3 .3zM221.9 51.5l.3 .3z"/>
<path d="M223 46.2l.4-.5zM223.4 45.7l-.4 .5z"/>
<path d="M223 52.5l.4 .3zM223 52.6l.4 .2v.2z"/>
<path d="M223.4 45.7v.2l.5-.7zM223.9 45.2v.5l-.5 .2z"/>
<path d="M223.4 52.8v.2l.5 .1zM223.4 53l.5 .1v.4z"/>
<path d="M223.9 45.2v.5l.5-.9zM224.4 44.8v.7l-.5 .2z"/>
<path d="M223.9 53.1v.4l.5-.3zM223.9 53.5l.5-.3v.8z"/>
<path d="M224.4 44.8v.7l.5-1.3zM224.9 44.2v1.2l-.5 .1z"/>
<path d="M224.4 53.2v.8l.5-.7zM224.9 53.3v1.2l-.5-.5z"/>
<path d="M224.9 44.2v1.2l.5-1.7zM225.4 43.7v1.7h-.5z"/>
<path d="M224.9 53.3v1.2l.5-1.1zM225.4 53.4v1.6l-.5-.5z"/>
<path d="M221.4 205.7l.1 1.5zM221.4 205.7l.1 1.5z"/>
<path d="M221.4 203.8v1.3zM221.4 203.8l.1 .8z"/>
<path d="M221.5 206.3l.2 1zM221.5 206.3l.2 1z"/>
<path d="M221.5 203.7l.2 .3-.2 .6zM221.7 203.5l-.2 .2 .2 .3z"/>
<path d="M221.7 206.8l.2 .8-.2-.3zM221.7 206.8l.2 .8z"/>
<path d="M221.7 203.5h.2l-.2 .5zM221.7 203.5h.2v-.2z"/>
<path d="M221.9 207.3l.3 .6zM222.2 207.8l.4 .5z"/>
<path d="M221.9 203.3l.3-.3-.3 .5zM221.9 203.3l.3-.3z"/>
<path d="M223 208.6l.4 .5zM223 208.6l.4 .5z"/>
<path d="M223 202.2l.4-.2zM223 202.2l.4-.2v-.2z"/>
<path d="M223.4 208.9l.5 .6zM223.4 208.9l.5 .6v-.4z"/>
<path d="M223.4 201.8l.5-.1-.5 .3zM223.9 201.3l-.5 .5 .5-.1z"/>
<path d="M223.9 209.1l.5 1-.5-.6zM223.9 209.1l.5 1v-.8z"/>
<path d="M223.9 201.3l.5 .3-.5 .1zM224.4 200.8l-.5 .5 .5 .3z"/>
<path d="M224.4 209.3l.5 1.3-.5-.5zM224.4 209.3l.5 1.3v-1.2z"/>
<path d="M224.4 200.8l.5 .7-.5 .1zM224.4 200.8l.5 .7v-1.2z"/>
<path d="M224.9 209.4l.5 1.7-.5-.5zM224.9 209.4l.5 1.7v-1.7z"/>
<path d="M224.9 200.3l.5 1.1-.5 .1zM225.4 199.8l-.5 .5 .5 1.1z"/>
</g>
<g fill="none" stroke="#000" stroke-width=".26">
<path d="M225.4 45.4v-1.7l-5.6 5.7 5.6 5.6M225.4 53.4v11.7M225.4 199.8l-5.6 5.6 5.6 5.7v-1.7M225.4 189.7v11.7"/>
<circle cx="225.4" cy="49.4" r="4"/>
<circle cx="225.4" cy="205.4" r="4"/>
</g>
<!-- layer: BORDER -->
<g fill="#000" stroke="#000" stroke-width=".26">
<path d="M394.3 19.7l-3.2 7.4zM394.3 19.7l.3 .2-3.5 7.2z"/>
<path d="M394.6 19.9l-3.5 7.2 .3 .1zM394.6 19.9l-3.2 7.3z"/>
</g>
<!-- layer: BOUNDARY -->
<g fill="none" stroke="#000" stroke-width=".26">
<path d="M129.9 45.9v6.9M129.9 54.7v1.9M129.9 58.4v9.4M129.9 69.7v1.8M129.9 73.4v9.4M346 75.4l-1.2 9.3M346.4 71.7l-.2 1.9M347.4 64.3l-.7 5.5M129.9 84.7v1.8M129.9 88.4v9.4M129.9 99.7v1.9M344.1 90.3l-1.2 9.3"/>
<path d="M344.5 86.6l-.2 1.8M129.9 103.4v9.4M129.9 114.7v1.9M129.9 118.4v9.4M340.7 116.4l-.2 1.8M342.2 105.2l-1.2 9.3M342.6 101.5l-.2 1.8M129.9 129.7v1.8M129.9 133.4v9.4M338.4 135l-1.2 9.3M338.8 131.2l-.2 1.9M340.3 120.1l-1.2 9.3"/>
<path d="M129.9 144.7v1.9M129.9 148.4v9.4M129.9 159.7v1.9M336.5 149.8l-1.2 9.3M336.9 146.1l-.2 1.9M129.9 163.4v9.4M129.9 174.7v1.9M129.9 178.4v9.4M332.7 179.6l-1.2 9.3M333.1 175.9l-.2 1.9M334.6 164.7l-1.2 9.3M335 161l-.2 1.9"/>
<path d="M129.9 189.7v1.9M129.9 193.4v9.4M330.8 194.5l-1.2 9.3M331.2 190.8l-.2 1.8M129.9 204.7v1.9M129.9 208.4v6.9M328.9 209.4l-1.2 9.3M329.3 205.6l-.2 1.9M327 224.3l-.7 5.5M327.5 220.5l-.3 1.9"/>
</g>
<!-- layer: TEXT -->
<path d="M324.8 260h55.2v8.6h-55.2z" fill="none" stroke="#000" stroke-width=".3"/>
<text font-size="7.5" x="23.9" y="268.4">Proposed First Floor Addition</text>
<g font-size="4.5">
<text x="23.8" y="18.5">Legend</text>
<text x="223.8" y="51.1">A</text>
<text x="178.3" y="131.3">Bedroom 1</text>
<text x="207.8" y="130.2" transform="rotate(-90 207.8 130.2)">Robe</text>
<text x="227.5" y="136.2">Living</text>
<text x="172.1" y="167.1">Ens</text>
<text x="189.9" y="170.2">Study</text>
<text x="223.8" y="206.6">A</text>
<text x="326.9" y="265">First Floor = 65.14m²</text>
<text x="28.2" y="283.6">MR R SPEED</text>
<text x="143.4" y="283.6">9 WATSON AVENUE, NORTH WAHROONGA NSW 2076</text>
<text x="293.2" y="283.9">1:100</text>
<text x="322.3" y="283.9">4 OF 8</text>
<text x="354.2" y="283.8">7757</text>
<text x="377.2" y="283.7">I</text>
</g>
<text font-size="3.2" x="366" y="283.8">/16</text>
<g font-size="2.6">
<text x="391.4" y="17.5">T.N.</text>
<text x="401.3" y="14.3">M.N.</text>
<text x="32.5" y="25.7">DP</text>
<text x="45.7" y="26">Downpipe</text>
<text x="203.5" y="25.3">8910 O/A</text>
<text x="33.3" y="32.3">MH</text>
<text x="45.7" y="32">Manhole</text>
<text x="156.3" y="33.6">55</text>
<text x="199.7" y="33.3">8800 O/A Frame</text>
<text x="259.1" y="33.9">55</text>
<text x="29.6" y="37.1">RV</text>
<text x="45.7" y="38.4">Roof Ventilator</text>
<text x="153.1" y="36.5">Cladding</text>
<text x="160.5" y="41.5">90</text>
<text x="180.9" y="41.5">3680</text>
<text x="201.5" y="38.2">70</text>
<text x="203.9" y="41.2">600</text>
<text x="209.3" y="38.1">70</text>
<text x="228.2" y="41.5">4200</text>
<text x="255.3" y="41.5">90</text>
<text x="255.9" y="36.8">Cladding</text>
<text x="34.8" y="46.4">s</text>
<text x="45.8" y="46.8">Smoke Detector</text>
<text x="210.3" y="47">70</text>
<text x="160.6" y="49.5">90</text>
<text x="184.3" y="49.5">4350</text>
<text x="180.9" y="65.4">2670</text>
<text x="183.4" y="62.5">=</text>
<text x="229.3" y="65.4">2670</text>
<text x="231.7" y="62.5">=</text>
<text x="182.6" y="69.3">SO</text>
<text x="231" y="69.3">SO</text>
<text x="177.8" y="73.5">CDH 1526</text>
<text x="226.7" y="73.5">CDH 1526</text>
<text x="181.9" y="79.4">W7</text>
<text x="230.8" y="79.4">W8</text>
<text x="65.5" y="103.3" transform="rotate(-90 65.5 103.3)">55</text>
<text x="68.4" y="106.5" transform="rotate(-90 68.4 106.5)">Cladding</text>
<text x="383.4" y="103.1" transform="rotate(-90 383.4 103.1)">55</text>
<text x="386.3" y="106.4" transform="rotate(-90 386.3 106.4)">Cladding</text>
<text x="73.4" y="108.2" transform="rotate(-90 73.4 108.2)">90</text>
<text x="81.4" y="108.2" transform="rotate(-90 81.4 108.2)">90</text>
<text x="147.9" y="112.2">DP &amp;</text>
<text x="180.8" y="113.3">Plasterboard</text>
<text x="261.5" y="111.6">DP &amp;</text>
<text x="366.7" y="108.5" transform="rotate(-90 366.7 108.5)">90</text>
<text x="374.7" y="108.3" transform="rotate(-90 374.7 108.3)">90</text>
<text x="148.1" y="115.1">Spreader</text>
<text x="180.7" y="116.2">lined bulkhead</text>
<text x="261.6" y="114.6">Spreader</text>
<text x="81.4" y="129.2" transform="rotate(-90 81.4 129.2)">3145</text>
<text x="73.3" y="134.6" transform="rotate(-90 73.3 134.6)">4215</text>
<text x="193" y="134.7">RV</text>
<text x="306.1" y="136">W1</text>
<text x="323.2" y="137" transform="rotate(-90 323.2 137)">SO</text>
<text x="326.1" y="136.3" transform="rotate(-90 326.1 136.3)">=</text>
<text x="81.3" y="141.3" transform="rotate(-90 81.3 141.3)">70</text>
<text x="314.7" y="141.9" transform="rotate(-90 314.7 141.9)">CSW 0624</text>
<text x="319.3" y="138.7" transform="rotate(-90 319.3 138.7)">2430</text>
<text x="367.4" y="140.4" transform="rotate(-90 367.4 140.4)">5360</text>
<text x="375.4" y="138.6" transform="rotate(-90 375.4 138.6)">5015</text>
<text x="203.7" y="148">820</text>
<text x="383.2" y="145.1" transform="rotate(-90 383.2 145.1)">5195 O/A Frame</text>
<text x="57.2" y="154.3" transform="rotate(-90 57.2 154.3)">7920 O/A</text>
<text x="69.9" y="154.4" transform="rotate(-90 69.9 154.4)">90</text>
<text x="81.4" y="151" transform="rotate(-90 81.4 151)">1000</text>
<text x="172.7" y="151.6">720</text>
<text x="217" y="152.2">s</text>
<text x="391.2" y="154.3" transform="rotate(-90 391.2 154.3)">7920 O/A</text>
<text x="65.2" y="157.7" transform="rotate(-90 65.2 157.7)">7715 O/A Frame</text>
<text x="81.3" y="157.2" transform="rotate(-90 81.3 157.2)">90</text>
<text x="193.7" y="158.8">MH</text>
<text x="203.1" y="157.1">820</text>
<text x="216.2" y="163">Dn</text>
<text x="222.5" y="162.2">H/Rail</text>
<text x="371.8" y="162.4" transform="rotate(-90 371.8 162.4)">90</text>
<text x="73.4" y="172.7" transform="rotate(-90 73.4 172.7)">3230</text>
<text x="81.4" y="172.7" transform="rotate(-90 81.4 172.7)">3230</text>
<text x="101" y="172.9" transform="rotate(-90 101 172.9)">630</text>
<text x="104.8" y="172.1" transform="rotate(-90 104.8 172.1)">SO</text>
<text x="119.6" y="170.9">W6</text>
<text x="237.5" y="171.3">Zincalume DP</text>
<text x="375.8" y="172.2" transform="rotate(-90 375.8 172.2)">150</text>
<text x="378.7" y="172.1" transform="rotate(-90 378.7 172.1)">BWK</text>
<text x="109.2" y="176.7" transform="rotate(-90 109.2 176.7)">CAW 0706</text>
<text x="112.1" y="175.7" transform="rotate(-90 112.1 175.7)">Obscured</text>
<text x="115" y="176.2" transform="rotate(-90 115 176.2)">Toughened</text>
<text x="237.4" y="174.2">&amp; Spreader</text>
<text x="276.5" y="177.2">Line of Existing</text>
<text x="306.1" y="179.6">W3</text>
<text x="367.3" y="178" transform="rotate(-90 367.3 178)">2175</text>
<text x="371.2" y="177.8" transform="rotate(-90 371.2 177.8)">S'Well</text>
<text x="383.4" y="177.2" transform="rotate(-90 383.4 177.2)">2520</text>
<text x="101" y="183.6" transform="rotate(-90 101 183.6)">1290</text>
<text x="147.9" y="184">DP &amp;</text>
<text x="276.7" y="180.1">Ground Floor below</text>
<text x="276.7" y="183.1">shown dotted.</text>
<text x="314.7" y="185.3" transform="rotate(-90 314.7 185.3)">CDH 1508</text>
<text x="319.3" y="181.4" transform="rotate(-90 319.3 181.4)">870</text>
<text x="323.2" y="180.7" transform="rotate(-90 323.2 180.7)">SO</text>
<text x="367.2" y="184.8" transform="rotate(-90 367.2 184.8)">90</text>
<text x="75.3" y="190.6" transform="rotate(-90 75.3 190.6)">90</text>
<text x="83.3" y="190.6" transform="rotate(-90 83.3 190.6)">90</text>
<text x="148.1" y="186.9">Spreader</text>
<text x="0" y="194.3">ector - Existing</text>
<text x="65.9" y="197.5" transform="rotate(-90 65.9 197.5)">150</text>
<text x="319.4" y="192.5" transform="rotate(-90 319.4 192.5)">310</text>
<text x="367.8" y="197.4" transform="rotate(-90 367.8 197.4)">150</text>
<text x="383.8" y="197.4" transform="rotate(-90 383.8 197.4)">150</text>
<text x="68.8" y="200.1" transform="rotate(-90 68.8 200.1)">Brickwork</text>
<text x="240.5" y="201.1">W2</text>
<text x="370.7" y="200.1" transform="rotate(-90 370.7 200.1)">Brickwork</text>
<text x="386.7" y="200.1" transform="rotate(-90 386.7 200.1)">Brickwork</text>
<text x="236.3" y="206.8">CDH 1508</text>
<text x="240.5" y="212.4">870</text>
<text x="248.1" y="212.5">645</text>
<text x="193.9" y="217.1">W5</text>
<text x="222.2" y="217.1">W4</text>
<text x="241.3" y="216.3">SO</text>
<text x="189.7" y="222.8">CDH 1526</text>
<text x="194.7" y="225.5">=</text>
<text x="207.1" y="222.8">2/CDH 1508 (SITE COUPLED)</text>
<text x="192.2" y="228.4">2670</text>
<text x="193.9" y="232.3">SO</text>
<text x="220.6" y="228.4">870</text>
<text x="221.4" y="232.3">SO</text>
<text x="233.9" y="228.4">310</text>
<text x="163.8" y="240.8">90</text>
<text x="169.7" y="244.5">1510</text>
<text x="179.7" y="240.9">90</text>
<text x="192.2" y="244.4">2750</text>
<text x="208.1" y="240.9">70</text>
<text x="216.2" y="244.5">1950</text>
<text x="226.1" y="240.7">90</text>
<text x="236.2" y="244.9">150</text>
<text x="218" y="248.3">SW</text>
<text x="233.6" y="247.9">Brickwork</text>
<text x="153" y="255.2">Cladding</text>
<text x="156.2" y="252.3">55</text>
<text x="188" y="252.3">6550 O/A Frame</text>
<text x="238.7" y="252.5">2250</text>
<text x="254.6" y="252.2">55 Cladding</text>
<text x="197.5" y="260.3">8910 O/A Brickwork</text>
<text x="19.6" y="283.8">FOR:</text>
<text x="137.2" y="283.6">AT:</text>
<text x="282.9" y="283.9">SCALE:</text>
<text x="311.5" y="283.9">SHEET:</text>
<text x="340.7" y="283.9">JOB NO:</text>
</g>
<g font-size="2.2">
<text x="210.8" y="163.3">18</text>
<text x="210.8" y="165.6">17</text>
<text x="227.4" y="165.3">2</text>
<text x="227.5" y="167.8">3</text>
<text x="210.8" y="168">16</text>
<text x="210.8" y="170.4">15</text>
<text x="210.8" y="172.8">14</text>
<text x="227.5" y="172.5">5</text>
<text x="227.6" y="170.2">4</text>
<text x="210.8" y="175.3">13</text>
<text x="210.8" y="178">12</text>
<text x="227.5" y="177.3">7</text>
<text x="227.5" y="175">6</text>
<text x="210.7" y="184.4">11</text>
<text x="216.7" y="184.4">10</text>
<text x="220.6" y="184.4">9</text>
<text x="227.6" y="184.4">8</text>
</g>
</svg>
